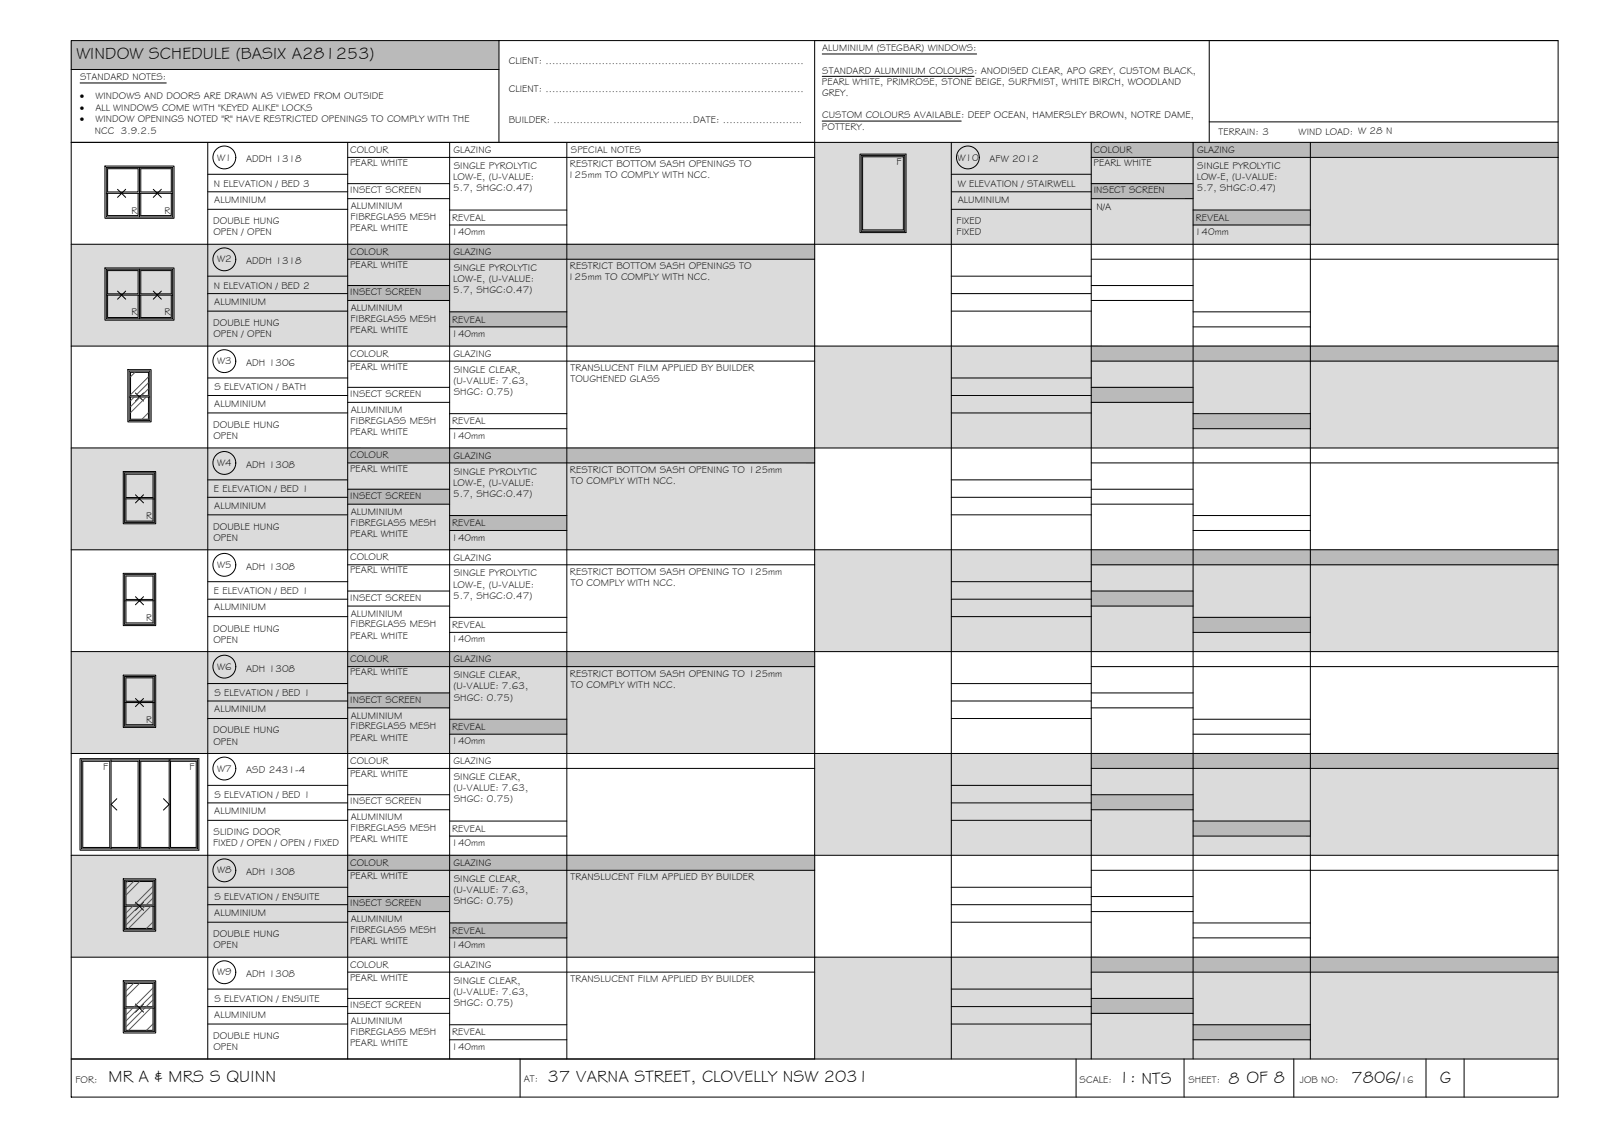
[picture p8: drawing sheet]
<svg xmlns="http://www.w3.org/2000/svg" width="420mm" height="297mm" viewBox="0 0 420 297" stroke-linecap="round" stroke-linejoin="round" font-family="sans-serif">
<!-- layer: WINDOW SCHEDULE HATCH -->
<g fill="#dbdbdb" stroke="#dbdbdb" stroke-width=".26">
<path d="M213.7 37.3l195 26.7v-26.7zM213.7 37.3l195 26.7h-195z"/>
<path d="M18.7 64l195 26.7v-26.7zM18.7 64l195 26.7h-195z"/>
<path d="M213.7 90.7l195 26.7v-26.7zM213.7 90.7l195 26.7h-195z"/>
<path d="M18.7 117.4l195 26.7v-26.7zM18.7 117.4l195 26.7h-195z"/>
<path d="M213.7 144.1l195 26.7v-26.7zM213.7 144.1l195 26.7h-195z"/>
<path d="M18.7 170.8l195 26.7v-26.7zM18.7 170.8l195 26.7h-195z"/>
<path d="M213.7 197.5l195 26.7v-26.7zM213.7 197.5l195 26.7h-195z"/>
<path d="M18.7 224.2l195 26.7v-26.7zM18.7 224.2l195 26.7h-195z"/>
<path d="M213.7 250.9l195 26.7v-26.7zM213.7 250.9l195 26.7h-195z"/>
</g>
<g fill="#bababa" stroke="#bababa" stroke-width=".26">
<path d="M18.7 10.6l112.2 7.6v-7.6zM18.7 10.6l112.2 7.6h-112.2z"/>
<path d="M286.2 37.3l122.5 4v-4zM286.2 37.3l122.5 4h-122.5z"/>
<path d="M286.2 48.1l26.7 4v-4zM286.2 48.1l26.7 4h-26.7z"/>
<path d="M312.9 55.1l30.8 3.9v-3.9zM312.9 55.1l30.8 3.9h-30.8z"/>
<path d="M91.2 64l122.5 4v-4zM91.2 64l122.5 4h-122.5z"/>
<path d="M91.2 74.9l26.7 3.9v-3.9zM91.2 74.9l26.7 3.9h-26.7z"/>
<path d="M117.9 81.8l30.8 3.9v-3.9zM117.9 81.8l30.8 3.9h-30.8z"/>
<path d="M286.2 90.7l122.5 4v-4zM286.2 90.7l122.5 4h-122.5z"/>
<path d="M286.2 101.6l26.7 3.9v-3.9zM286.2 101.6l26.7 3.9h-26.7z"/>
<path d="M312.9 108.5l30.8 3.9v-3.9zM312.9 108.5l30.8 3.9h-30.8z"/>
<path d="M91.2 117.4l122.5 4v-4zM91.2 117.4l122.5 4h-122.5z"/>
<path d="M91.2 128.3l26.7 3.9v-3.9zM91.2 128.3l26.7 3.9h-26.7z"/>
<path d="M117.9 135.2l30.8 3.9v-3.9zM117.9 135.2l30.8 3.9h-30.8z"/>
<path d="M286.2 144.1l122.5 4v-4zM286.2 144.1l122.5 4h-122.5z"/>
<path d="M286.2 155l26.7 3.9v-3.9zM286.2 155l26.7 3.9h-26.7z"/>
<path d="M312.9 161.9l30.8 3.9v-3.9zM312.9 161.9l30.8 3.9h-30.8z"/>
<path d="M91.2 170.8l122.5 4v-4zM91.2 170.8l122.5 4h-122.5z"/>
<path d="M91.2 181.6l26.7 4v-4zM91.2 181.6l26.7 4h-26.7z"/>
<path d="M117.9 188.6l30.8 3.9v-3.9zM117.9 188.6l30.8 3.9h-30.8z"/>
<path d="M286.2 197.5l122.5 4v-4zM286.2 197.5l122.5 4h-122.5z"/>
<path d="M286.2 208.4l26.7 3.9v-3.9zM286.2 208.4l26.7 3.9h-26.7z"/>
<path d="M312.9 215.3l30.8 3.9v-3.9zM312.9 215.3l30.8 3.9h-30.8z"/>
<path d="M91.2 224.2l122.5 4v-4zM91.2 224.2l122.5 4h-122.5z"/>
<path d="M91.2 235l26.7 4v-4zM91.2 235l26.7 4h-26.7z"/>
<path d="M117.9 242l30.8 3.9v-3.9zM117.9 242l30.8 3.9h-30.8z"/>
<path d="M286.2 250.9l122.5 4v-4zM286.2 250.9l122.5 4h-122.5z"/>
<path d="M286.2 261.8l26.7 3.9v-3.9zM286.2 261.8l26.7 3.9h-26.7z"/>
<path d="M312.9 268.7l30.8 3.9v-3.9zM312.9 268.7l30.8 3.9h-30.8z"/>
</g>
<!-- layer: BORDER -->
<g fill="none" stroke="#000" stroke-width=".26">
<path d="M18.7 10.6h390v277h-390zM18.7 18.2h112.2M130.9 10.6v26.7M317.1 10.6v26.7M408.7 10.6h-195v267M18.7 37.3h390M54.5 37.3v240.3M91.2 37.3v240.3M117.9 37.3v240.3M148.7 37.3v240.3M249.5 37.3v240.3M286.2 37.3v240.3"/>
<path d="M312.9 37.3v240.3M317.1 32h91.6M343.7 37.3v240.3M54.5 45.7h36.7M54.5 50.3h36.7M54.5 54.9h36.7M91.2 41.3h122.5M91.2 48.1h26.7M91.2 52.1h26.7M117.9 55.1h30.8M117.9 59h30.8M249.5 45.7h36.7"/>
<path d="M249.5 50.3h36.7M249.5 54.9h36.7M286.2 41.3h122.5M286.2 48.1h26.7M286.2 52.1h26.7M312.9 55.1h30.8M312.9 59h30.8M18.7 64h390M54.5 72.4h36.7M54.5 77h36.7M91.2 68h122.5M91.2 74.9h26.7"/>
<path d="M91.2 78.8h26.7M249.5 72.4h36.7M249.5 77h36.7M286.2 68h122.5M286.2 74.9h26.7M286.2 78.8h26.7M18.7 90.7h390M54.5 81.6h36.7M54.5 99.1h36.7M91.2 94.7h122.5M117.9 81.8h30.8M117.9 85.7h30.8"/>
<path d="M249.5 81.6h36.7M249.5 99.1h36.7M286.2 94.7h122.5M312.9 81.8h30.8M312.9 85.7h30.8M18.7 117.4h390M54.5 103.7h36.7M54.5 108.3h36.7M91.2 101.6h26.7M91.2 105.5h26.7M117.9 108.5h30.8M117.9 112.4h30.8"/>
<path d="M249.5 103.7h36.7M249.5 108.3h36.7M286.2 101.6h26.7M286.2 105.5h26.7M312.9 108.5h30.8M312.9 112.4h30.8M54.5 125.8h36.7M54.5 130.4h36.7M54.5 135h36.7M91.2 121.4h122.5M91.2 128.3h26.7M91.2 132.2h26.7"/>
<path d="M117.9 135.2h30.8M117.9 139.1h30.8M249.5 125.8h36.7M249.5 130.4h36.7M249.5 135h36.7M286.2 121.4h122.5M286.2 128.3h26.7M286.2 132.2h26.7M312.9 135.2h30.8M312.9 139.1h30.8M18.7 144.1h390M54.5 152.5h36.7"/>
<path d="M54.5 157.1h36.7M91.2 148.1h122.5M91.2 155h26.7M91.2 158.9h26.7M249.5 152.5h36.7M249.5 157.1h36.7M286.2 148.1h122.5M286.2 155h26.7M286.2 158.9h26.7M18.7 170.8h390M54.5 161.7h36.7M54.5 179.2h36.7"/>
<path d="M91.2 174.8h122.5M117.9 161.9h30.8M117.9 165.8h30.8M249.5 161.7h36.7M249.5 179.2h36.7M286.2 174.8h122.5M312.9 161.9h30.8M312.9 165.8h30.8M18.7 197.5h390M54.5 183.8h36.7M54.5 188.4h36.7M91.2 181.7h26.7"/>
<path d="M91.2 185.6h26.7M117.9 188.6h30.8M117.9 192.5h30.8M249.5 183.8h36.7M249.5 188.4h36.7M286.2 181.7h26.7M286.2 185.6h26.7M312.9 188.6h30.8M312.9 192.5h30.8M54.5 205.9h36.7M54.5 210.5h36.7M54.5 215.1h36.7"/>
<path d="M91.2 201.5h122.5M91.2 208.4h26.7M91.2 212.3h26.7M117.9 215.3h30.8M117.9 219.2h30.8M249.5 205.9h36.7M249.5 210.5h36.7M249.5 215.1h36.7M286.2 201.5h122.5M286.2 208.4h26.7M286.2 212.3h26.7M312.9 215.3h30.8"/>
<path d="M312.9 219.2h30.8M18.7 224.2h390M54.5 232.6h36.7M54.5 237.2h36.7M91.2 228.2h122.5M91.2 235h26.7M91.2 239h26.7M249.5 232.6h36.7M249.5 237.2h36.7M286.2 228.2h122.5M286.2 235h26.7M286.2 239h26.7"/>
<path d="M18.7 250.9h390M54.5 241.8h36.7M54.5 259.3h36.7M91.2 254.9h122.5M117.9 242h30.8M117.9 245.9h30.8M249.5 241.8h36.7M249.5 259.3h36.7M286.2 254.9h122.5M312.9 242h30.8M312.9 245.9h30.8M18.7 277.6h390"/>
<path d="M54.5 263.9h36.7M54.5 268.5h36.7M91.2 261.8h26.7M91.2 265.7h26.7M117.9 268.7h30.8M117.9 272.6h30.8M136.4 277.6v10M249.5 263.9h36.7M249.5 268.5h36.7M282.2 277.6v10M286.2 261.8h26.7M286.2 265.7h26.7"/>
<path d="M310.5 277.6v10M312.9 268.7h30.8M312.9 272.6h30.8M339.3 277.6v10M374 277.6v10M384 277.6v10"/>
</g>
<!-- layer: TEXT -->
<path d="M215.7 14.2h40.4M21 21.8h22.6M215.6 31.7h36.5M215.7 20h39.8" fill="none" stroke="#000" stroke-width=".26"/>
<!-- layer: WINDOWS -->
<g fill="none" stroke="#000" stroke-width=".26">
<path d="M27.9 43.9h17.4v13h-17.4zM27.9 50.7h17.4M28.2 50.7v5.8h8v-5.8M28.2 44.2h8v6.1h-8zM30.8 49.6l1.1 1.1 1.1-1.1M30.8 51.7l1.1-1 1.1 1M36.6 43.9v13M36.9 50.7v5.8h8v-5.8M36.9 44.2h8v6.1h-8zM40.2 49.6l1.1 1.1 1-1.1M40.2 51.7l1.1-1 1 1M225.9 40.7h11.4v19.9h-11.4z"/>
<path d="M226.2 41.1h10.7v19.2h-10.7zM27.9 70.6h17.4v13h-17.4zM27.9 77.4h17.4M28.2 77.4v5.8h8v-5.8M28.2 70.9h8v6.1h-8zM30.8 76.3l1.1 1.1 1.1-1.1M30.8 78.4l1.1-1 1.1 1M36.6 70.6v13M36.9 77.4v5.8h8v-5.8M36.9 70.9h8v6.1h-8zM40.2 76.3l1.1 1.1 1-1.1M40.2 78.4l1.1-1 1 1"/>
<path d="M33.9 97.3h5.4v13h-5.4zM34.2 97.6h4.7v6.2h-4.7zM33.9 104.1h5.4M34.2 104.1v5.8h4.7v-5.8M35.5 103l1.1 1.1 1-1.1M35.5 105.1l1.1-1 1 1M32.7 124h7.8v13h-7.8zM32.7 130.8h7.8M33 124.3h7.1v6.1h-7.1zM33 130.8v5.8h7.1v-5.8M35.5 129.7l1.1 1.1 1-1.1M35.5 131.8l1.1-1 1 1"/>
<path d="M32.7 150.7h7.8v13h-7.8zM32.7 157.5h7.8M33 151h7.1v6.2h-7.1zM33 157.5v5.8h7.1v-5.8M35.5 156.4l1.1 1.1 1-1.1M35.5 158.6l1.1-1.1 1 1.1M32.7 177.4h7.8v13h-7.8zM33 177.7h7.1v6.1h-7.1zM21.3 199.2h30.5v23.3h-30.5zM21.7 199.6h7.1v22.6h-7.1zM29.1 199.6h7.1v22.6h-7.1M29.1 199.2v23.3"/>
<path d="M32.7 184.2h7.8M33 184.2v5.8h7.1v-5.8M35.5 183.1l1.1 1.1 1-1.1M35.5 185.2l1.1-1 1 1M36.6 199.2v23.3M44.4 199.6h-7.5v22.6h7.5M44.4 199.2v23.3M44.7 199.6h6.8v22.6h-6.8zM30.6 209.4l-1.5 1.5 1.5 1.5M42.9 209.4l1.5 1.5-1.5 1.5M32.7 230.8h7.8v13h-7.8zM32.7 237.6h7.8"/>
<path d="M33 231.1h7.1v6.2h-7.1zM33 237.6v5.8h7.1v-5.8M35.5 236.5l1.1 1.1 1-1.1M35.5 238.6l1.1-1 1 1M32.7 257.5h7.8v13h-7.8zM33 257.8h7.1v6.1h-7.1zM32.7 264.3h7.8M33 264.3v5.8h7.1v-5.8M35.5 263.2l1.1 1.1 1-1.1M35.5 265.4l1.1-1.1 1 1.1"/>
<circle cx="58.8" cy="41.3" r="3"/>
<circle cx="253.8" cy="41.3" r="3"/>
<circle cx="58.8" cy="68" r="3"/>
<circle cx="58.8" cy="94.7" r="3"/>
<circle cx="58.8" cy="121.4" r="3"/>
<circle cx="58.8" cy="148.1" r="3"/>
<circle cx="58.8" cy="174.8" r="3"/>
<circle cx="58.8" cy="201.5" r="3"/>
<circle cx="58.8" cy="228.2" r="3"/>
<circle cx="58.8" cy="254.9" r="3"/>
</g>
<!-- layer: NEWWORK -->
<path d="M27.5 43.5h18.1v13.7h-18.1zM225.5 40.4h12.1v20.6h-12.1zM27.5 70.2h18.1v13.7h-18.1zM33.5 96.9h6.1v13.7h-6.1zM32.3 123.6h8.5v13.7h-8.5zM32.3 150.3h8.5v13.7h-8.5zM32.3 177h8.5v13.7h-8.5zM21 198.9h31.2v24h-31.2zM32.3 230.4h8.5v13.7h-8.5zM32.3 257.1h8.5v13.7h-8.5z" fill="none" stroke="#000" stroke-width=".26"/>
<!-- layer: DOORS -->
<path d="M44.4 199.2h.3" fill="none" stroke="#000" stroke-width=".26"/>
<!-- layer: HATCH -->
<g fill="none" stroke="#545454" stroke-width=".26">
<path d="M35.4 97.6l-1.2 1.2M38.9 98.8l-4.7 4.7M35.2 104.1l-1 1M36.8 104.1l-2.6 2.5M38.3 104.1l-4.1 4.1M38.9 108.2l-1.7 1.7M38.9 100.4l-3.4 3.4M38.9 109.8l-.1 .1M38.9 101.9l-1.8 1.9M38.9 103.5l-.2 .3M33.5 231.1l-.5 .4M34.8 237.6l-1.8 1.8"/>
<path d="M35 231.1l-2 2M36.4 237.6l-3.4 3.4M36.6 231.1l-3.6 3.6M38 237.6l-5 4.9M39.5 237.6l-5.8 5.8M40.1 232.3l-4.9 5M40.1 233.9l-3.3 3.4M40.1 235.4l-1.8 1.9M40.1 237l-.2 .3M33.5 257.8l-.5 .4M35 257.8l-2 2M36.6 257.8l-3.6 3.6"/>
<path d="M40.1 259l-4.9 4.9M40.1 241.7l-1.7 1.7M40.1 243.3l-.1 .1M34.8 264.3l-1.8 1.8M36.4 264.3l-3.4 3.4M38 264.3l-5 4.9M39.5 264.3l-5.8 5.8M40.1 268.4l-1.7 1.7M40.1 260.6l-3.3 3.3M40.1 270l-.1 .1M40.1 262.1l-1.8 1.8M40.1 263.7l-.2 .2"/>
</g>
<g font-size="4.5">
<text x="20" y="15.6">WINDOW SCHEDULE (BASIX A281253)</text>
<text x="28.5" y="283.7">MR A &amp; MRS S QUINN</text>
<text x="143.7" y="283.7">37 VARNA STREET, CLOVELLY NSW 2031</text>
<text x="293.4" y="284">1: NTS</text>
<text x="322.2" y="284.2">8 OF 8</text>
<text x="354.5" y="283.9">7806/</text>
<text x="377.6" y="283.8">G</text>
</g>
<g font-size="2.6">
<text x="133.4" y="16.9">CLIENT: ..............................................................................</text>
<text x="215.7" y="13.5">ALUMINIUM (STEGBAR) WINDOWS:</text>
<text x="21" y="21.1">STANDARD NOTES:</text>
<text x="215.6" y="22.2">PEARL WHITE, PRIMROSE, STONE BEIGE, SURFMIST, WHITE BIRCH, WOODLAND</text>
<text x="215.7" y="19.3">STANDARD ALUMINIUM COLOURS: ANODISED CLEAR, APO GREY, CUSTOM BLACK,</text>
<text x="21" y="26.1">·</text>
<text x="21" y="29.1">·</text>
<text x="25" y="29.1">ALL WINDOWS COME WITH &quot;KEYED ALIKE&quot; LOCKS</text>
<text x="25" y="26.1">WINDOWS AND DOORS ARE DRAWN AS VIEWED FROM OUTSIDE</text>
<text x="133.4" y="24">CLIENT: ..............................................................................</text>
<text x="215.6" y="25.2">GREY.</text>
<text x="21" y="32.1">·</text>
<text x="24.9" y="35.1">NCC 3.9.2.5</text>
<text x="25" y="32.1">WINDOW OPENINGS NOTED &quot;R&quot; HAVE RESTRICTED OPENINGS TO COMPLY WITH THE</text>
<text x="133.4" y="32.3">BUILDER: ..........................................DATE: ........................</text>
<text x="215.6" y="34">POTTERY.</text>
<text x="215.6" y="31">CUSTOM COLOURS AVAILABLE: DEEP OCEAN, HAMERSLEY BROWN, NOTRE DAME,</text>
<text x="319.6" y="35.4">TERRAIN: 3</text>
<text x="340.6" y="35.4">WIND LOAD: W 28 N</text>
<text x="91.8" y="40.1">COLOUR</text>
<text x="119" y="40.1">GLAZING</text>
<text x="149.7" y="40.1">SPECIAL NOTES</text>
<text x="286.8" y="40.1">COLOUR</text>
<text x="314" y="40.1">GLAZING</text>
<text x="57" y="42.1">W1</text>
<text x="64.5" y="42.5">ADDH 1318</text>
<text x="91.8" y="43.5">PEARL WHITE</text>
<text x="118.9" y="47.2">LOW-E, (U-VALUE:</text>
<text x="119" y="44.3">SINGLE PYROLYTIC</text>
<text x="149" y="46.8">125mm TO COMPLY WITH NCC.</text>
<text x="149.5" y="43.9">RESTRICT BOTTOM SASH OPENINGS TO</text>
<text x="235.2" y="43.3">F</text>
<text x="251.1" y="42.1">W10</text>
<text x="259.5" y="42.5">AFW 2012</text>
<text x="286.8" y="43.5">PEARL WHITE</text>
<text x="313.9" y="47.2">LOW-E, (U-VALUE:</text>
<text x="314" y="44.3">SINGLE PYROLYTIC</text>
<text x="56.1" y="49">N ELEVATION / BED 3</text>
<text x="56.2" y="53.2">ALUMINIUM</text>
<text x="91.8" y="50.7">INSECT SCREEN</text>
<text x="118.9" y="50.2">5.7, SHGC:0.47)</text>
<text x="251.2" y="49">W ELEVATION / STAIRWELL</text>
<text x="251.2" y="53.2">ALUMINIUM</text>
<text x="286.9" y="50.7">INSECT SCREEN</text>
<text x="313.9" y="50.2">5.7, SHGC:0.47)</text>
<text x="34.5" y="56">R</text>
<text x="43.2" y="56">R</text>
<text x="55.9" y="58.7">DOUBLE HUNG</text>
<text x="92" y="57.7">FIBREGLASS MESH</text>
<text x="92" y="54.9">ALUMINIUM</text>
<text x="118.6" y="57.9">REVEAL</text>
<text x="250.9" y="58.8">FIXED</text>
<text x="287.6" y="55.1">N/A</text>
<text x="313.6" y="57.9">REVEAL</text>
<text x="56" y="61.6">OPEN / OPEN</text>
<text x="91.8" y="60.7">PEARL WHITE</text>
<text x="118.4" y="61.7">140mm</text>
<text x="250.9" y="61.7">FIXED</text>
<text x="313.4" y="61.7">140mm</text>
<text x="57" y="68.8">W2</text>
<text x="64.5" y="69.2">ADDH 1318</text>
<text x="91.8" y="70.2">PEARL WHITE</text>
<text x="91.8" y="66.8">COLOUR</text>
<text x="119" y="66.9">GLAZING</text>
<text x="119" y="71">SINGLE PYROLYTIC</text>
<text x="149.5" y="70.6">RESTRICT BOTTOM SASH OPENINGS TO</text>
<text x="56.1" y="75.7">N ELEVATION / BED 2</text>
<text x="91.8" y="77.4">INSECT SCREEN</text>
<text x="118.9" y="73.9">LOW-E, (U-VALUE:</text>
<text x="118.9" y="76.9">5.7, SHGC:0.47)</text>
<text x="149" y="73.5">125mm TO COMPLY WITH NCC.</text>
<text x="34.5" y="82.7">R</text>
<text x="43.2" y="82.7">R</text>
<text x="56.2" y="79.9">ALUMINIUM</text>
<text x="92" y="81.6">ALUMINIUM</text>
<text x="55.9" y="85.4">DOUBLE HUNG</text>
<text x="56" y="88.3">OPEN / OPEN</text>
<text x="91.8" y="87.4">PEARL WHITE</text>
<text x="92" y="84.4">FIBREGLASS MESH</text>
<text x="118.4" y="88.3">140mm</text>
<text x="118.6" y="84.6">REVEAL</text>
<text x="57" y="95.5">W3</text>
<text x="64.5" y="95.9">ADH 1306</text>
<text x="91.8" y="93.5">COLOUR</text>
<text x="119" y="93.5">GLAZING</text>
<text x="91.8" y="96.9">PEARL WHITE</text>
<text x="118.9" y="100.6">(U-VALUE: 7.63,</text>
<text x="119" y="97.7">SINGLE CLEAR,</text>
<text x="149.6" y="97.3">TRANSLUCENT FILM APPLIED BY BUILDER</text>
<text x="149.6" y="100.2">TOUGHENED GLASS</text>
<text x="56.2" y="106.7">ALUMINIUM</text>
<text x="56.2" y="102.4">S ELEVATION / BATH</text>
<text x="91.8" y="104.1">INSECT SCREEN</text>
<text x="119" y="103.6">SHGC: 0.75)</text>
<text x="55.9" y="112.2">DOUBLE HUNG</text>
<text x="92" y="111.1">FIBREGLASS MESH</text>
<text x="92" y="108.3">ALUMINIUM</text>
<text x="118.6" y="111.3">REVEAL</text>
<text x="56" y="115.1">OPEN</text>
<text x="91.8" y="114.1">PEARL WHITE</text>
<text x="118.4" y="115">140mm</text>
<text x="57" y="122.2">W4</text>
<text x="64.5" y="122.7">ADH 1308</text>
<text x="91.8" y="123.6">PEARL WHITE</text>
<text x="91.8" y="120.2">COLOUR</text>
<text x="119" y="120.3">GLAZING</text>
<text x="119" y="124.4">SINGLE PYROLYTIC</text>
<text x="149.5" y="124">RESTRICT BOTTOM SASH OPENING TO 125mm</text>
<text x="56.1" y="129.1">E ELEVATION / BED 1</text>
<text x="91.8" y="130.8">INSECT SCREEN</text>
<text x="118.9" y="127.4">LOW-E, (U-VALUE:</text>
<text x="118.9" y="130.3">5.7, SHGC:0.47)</text>
<text x="149.7" y="126.9">TO COMPLY WITH NCC.</text>
<text x="38.4" y="136.1">R</text>
<text x="56.2" y="133.3">ALUMINIUM</text>
<text x="92" y="137.8">FIBREGLASS MESH</text>
<text x="92" y="135">ALUMINIUM</text>
<text x="118.6" y="138">REVEAL</text>
<text x="55.9" y="138.9">DOUBLE HUNG</text>
<text x="56" y="141.8">OPEN</text>
<text x="91.8" y="140.8">PEARL WHITE</text>
<text x="118.4" y="141.7">140mm</text>
<text x="57" y="148.9">W5</text>
<text x="64.5" y="149.3">ADH 1308</text>
<text x="91.8" y="146.9">COLOUR</text>
<text x="119" y="147">GLAZING</text>
<text x="56.1" y="155.8">E ELEVATION / BED 1</text>
<text x="91.8" y="150.3">PEARL WHITE</text>
<text x="118.9" y="154">LOW-E, (U-VALUE:</text>
<text x="119" y="151.1">SINGLE PYROLYTIC</text>
<text x="149.5" y="150.7">RESTRICT BOTTOM SASH OPENING TO 125mm</text>
<text x="149.7" y="153.6">TO COMPLY WITH NCC.</text>
<text x="56.2" y="160">ALUMINIUM</text>
<text x="91.8" y="157.5">INSECT SCREEN</text>
<text x="92" y="161.7">ALUMINIUM</text>
<text x="118.9" y="157">5.7, SHGC:0.47)</text>
<text x="38.4" y="162.8">R</text>
<text x="55.9" y="165.6">DOUBLE HUNG</text>
<text x="91.8" y="167.5">PEARL WHITE</text>
<text x="92" y="164.5">FIBREGLASS MESH</text>
<text x="118.6" y="164.7">REVEAL</text>
<text x="56" y="168.5">OPEN</text>
<text x="91.8" y="173.6">COLOUR</text>
<text x="118.4" y="168.4">140mm</text>
<text x="119" y="173.6">GLAZING</text>
<text x="57" y="175.6">W6</text>
<text x="64.5" y="176.1">ADH 1308</text>
<text x="91.8" y="177">PEARL WHITE</text>
<text x="119" y="177.8">SINGLE CLEAR,</text>
<text x="149.5" y="177.4">RESTRICT BOTTOM SASH OPENING TO 125mm</text>
<text x="56.2" y="182.5">S ELEVATION / BED 1</text>
<text x="91.8" y="184.2">INSECT SCREEN</text>
<text x="118.9" y="180.7">(U-VALUE: 7.63,</text>
<text x="119" y="183.7">SHGC: 0.75)</text>
<text x="149.7" y="180.3">TO COMPLY WITH NCC.</text>
<text x="38.4" y="189.5">R</text>
<text x="56.2" y="186.7">ALUMINIUM</text>
<text x="92" y="191.2">FIBREGLASS MESH</text>
<text x="92" y="188.4">ALUMINIUM</text>
<text x="118.6" y="191.4">REVEAL</text>
<text x="55.9" y="192.3">DOUBLE HUNG</text>
<text x="56" y="195.2">OPEN</text>
<text x="91.8" y="194.2">PEARL WHITE</text>
<text x="118.4" y="195.1">140mm</text>
<text x="27" y="201.8">F</text>
<text x="49.7" y="201.8">F</text>
<text x="57" y="202.3">W7</text>
<text x="64.5" y="202.7">ASD 2431-4</text>
<text x="91.8" y="203.7">PEARL WHITE</text>
<text x="91.8" y="200.3">COLOUR</text>
<text x="119" y="200.4">GLAZING</text>
<text x="56.2" y="209.2">S ELEVATION / BED 1</text>
<text x="118.9" y="207.4">(U-VALUE: 7.63,</text>
<text x="119" y="204.5">SINGLE CLEAR,</text>
<text x="56.2" y="213.4">ALUMINIUM</text>
<text x="91.8" y="210.9">INSECT SCREEN</text>
<text x="92" y="215.1">ALUMINIUM</text>
<text x="119" y="210.4">SHGC: 0.75)</text>
<text x="55.9" y="221.8">FIXED / OPEN / OPEN / FIXED</text>
<text x="56" y="218.9">SLIDING DOOR</text>
<text x="91.8" y="220.9">PEARL WHITE</text>
<text x="92" y="217.9">FIBREGLASS MESH</text>
<text x="118.4" y="221.8">140mm</text>
<text x="118.6" y="218.1">REVEAL</text>
<text x="91.8" y="227">COLOUR</text>
<text x="119" y="227">GLAZING</text>
<text x="57" y="229">W8</text>
<text x="64.5" y="229.5">ADH 1308</text>
<text x="91.8" y="230.4">PEARL WHITE</text>
<text x="119" y="231.2">SINGLE CLEAR,</text>
<text x="149.6" y="230.8">TRANSLUCENT FILM APPLIED BY BUILDER</text>
<text x="56.2" y="235.9">S ELEVATION / ENSUITE</text>
<text x="91.8" y="237.6">INSECT SCREEN</text>
<text x="118.9" y="234.1">(U-VALUE: 7.63,</text>
<text x="119" y="237.1">SHGC: 0.75)</text>
<text x="55.9" y="245.7">DOUBLE HUNG</text>
<text x="56.2" y="240.1">ALUMINIUM</text>
<text x="92" y="244.6">FIBREGLASS MESH</text>
<text x="92" y="241.8">ALUMINIUM</text>
<text x="118.6" y="244.8">REVEAL</text>
<text x="56" y="248.6">OPEN</text>
<text x="91.8" y="247.6">PEARL WHITE</text>
<text x="118.4" y="248.6">140mm</text>
<text x="57" y="255.7">W9</text>
<text x="64.5" y="256.2">ADH 1308</text>
<text x="91.8" y="257.1">PEARL WHITE</text>
<text x="91.8" y="253.7">COLOUR</text>
<text x="119" y="253.8">GLAZING</text>
<text x="119" y="257.9">SINGLE CLEAR,</text>
<text x="149.6" y="257.5">TRANSLUCENT FILM APPLIED BY BUILDER</text>
<text x="56.2" y="262.6">S ELEVATION / ENSUITE</text>
<text x="118.9" y="260.8">(U-VALUE: 7.63,</text>
<text x="119" y="263.8">SHGC: 0.75)</text>
<text x="56.2" y="266.8">ALUMINIUM</text>
<text x="91.8" y="264.3">INSECT SCREEN</text>
<text x="92" y="268.5">ALUMINIUM</text>
<text x="55.9" y="272.4">DOUBLE HUNG</text>
<text x="56" y="275.3">OPEN</text>
<text x="91.8" y="274.3">PEARL WHITE</text>
<text x="92" y="271.3">FIBREGLASS MESH</text>
<text x="118.4" y="275.2">140mm</text>
<text x="118.6" y="271.5">REVEAL</text>
<text x="19.8" y="283.8">FOR:</text>
<text x="137.4" y="283.7">AT:</text>
<text x="283.1" y="284">SCALE:</text>
<text x="311.7" y="284">SHEET:</text>
<text x="340.9" y="284">JOB NO:</text>
<text x="367.4" y="283.9">16</text>
</g>
</svg>
